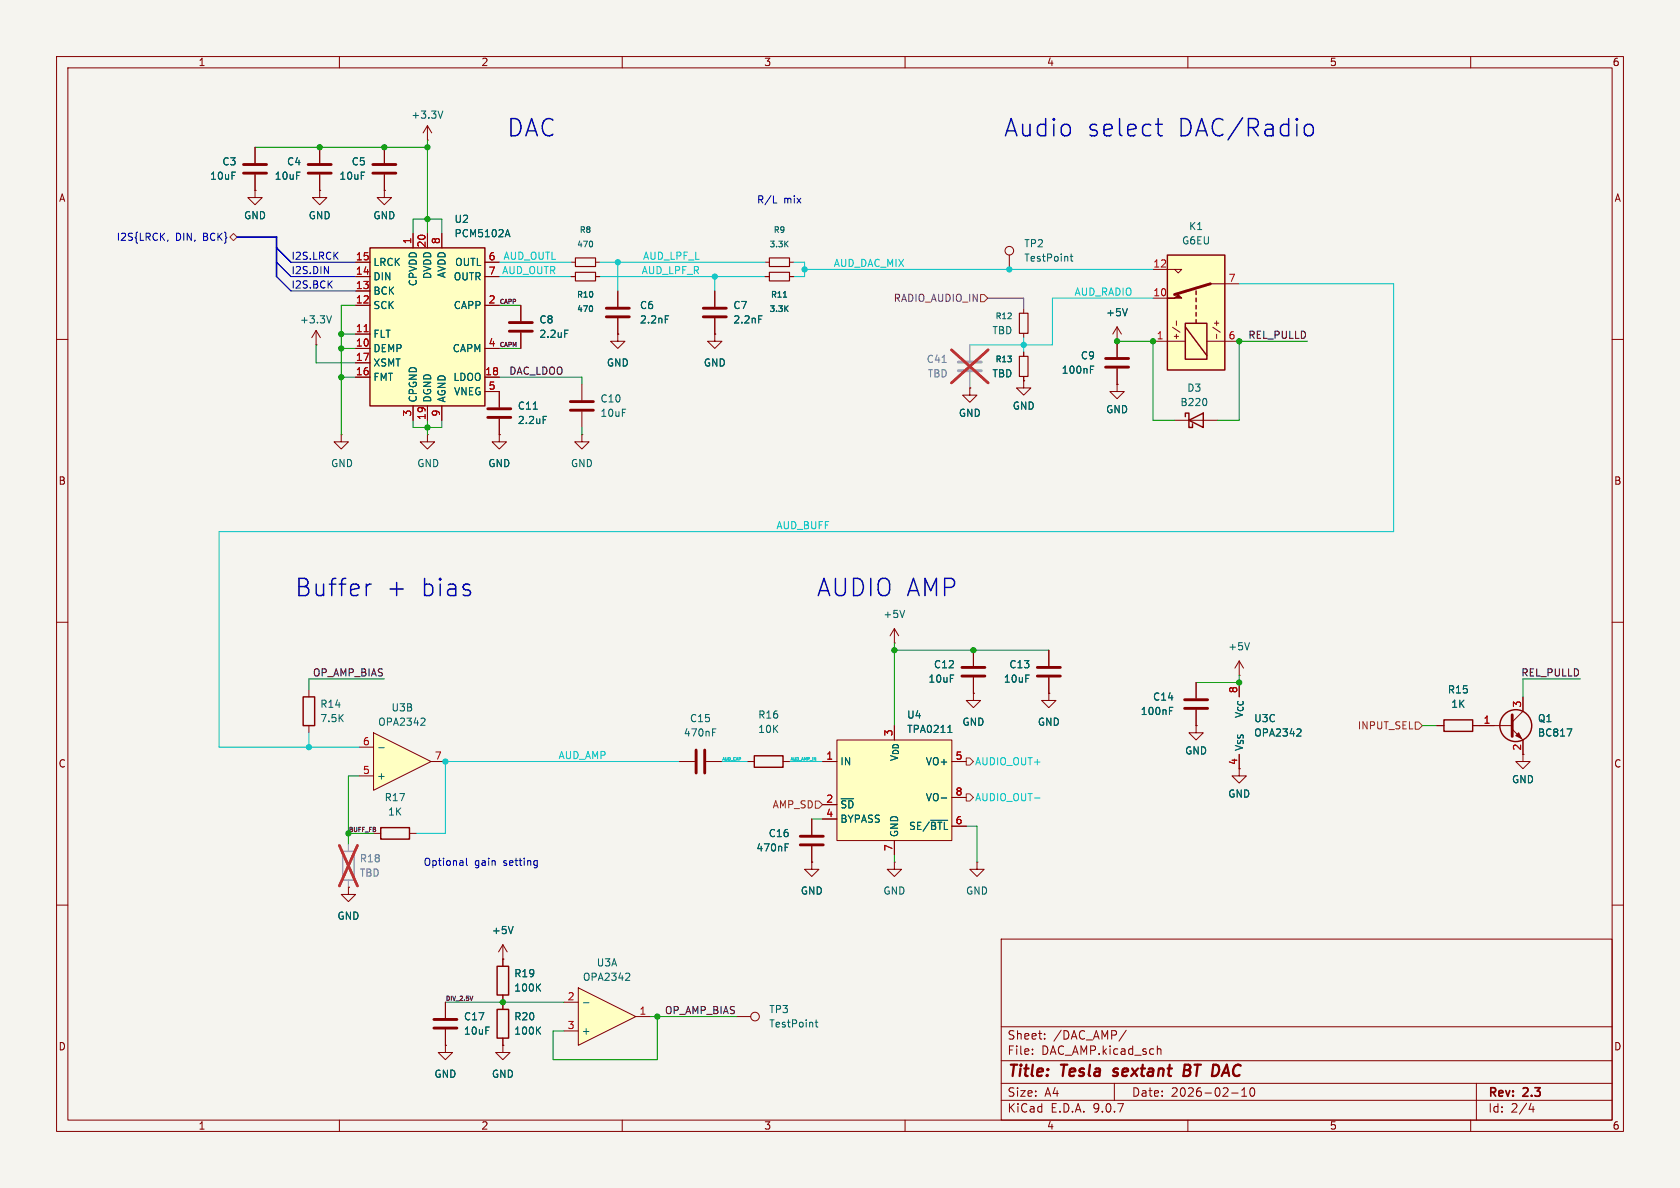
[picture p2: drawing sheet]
<svg xmlns="http://www.w3.org/2000/svg" width="297mm" height="210mm" viewBox="0 0 297 210" stroke-linecap="round" stroke-linejoin="round" font-family="sans-serif">
<path d="M0 0h297v210h-297z" fill="#f5f4ef" stroke="#f5f4ef" stroke-width=".18"/>
<g fill="none" stroke="#840000" stroke-width=".18">
<path d="M10 10h277v190h-277zM12 12h273v186h-273zM60 10v2M110 10v2M160 10v2M210 10v2M260 10v2M109.2 59.1v1.2h1.3l-1.3 1.3-1.3-1.3h1.3M109.2 59.1h.1M10 60h2M285 60h2M10 110h2"/>
<path d="M285 110h2M10 160h2M177 166h108v32h-108zM285 160h2M60 198v2M110 198v2M160 198v2M177 194.5h108M177 191.5h108M177 187.5h108M177 181.5h108M182.5 186.3v.1"/>
<path d="M182.5 185.5v.1M184.7 183.6v.1M184.7 182.8v.1M197 191.5v3M199.1 182.1l-1.3 2M204.6 185.5l.2-.1 .4 .1v.9M210 198v2M217.7 193.2h1.2M219.5 193.8h.9M219.5 192.7l.5-.4v1.5M221.1 192.4l.2-.1a.81 .81 0 0 1 .6 .6 .81 .81 0 0 1-.3 .8l-.1 .1a.81 .81 0 0 1-.4-1.4zM260 198v2"/>
<path d="M261 191.5v6.5M270.7 195l-.4 1.1h.9M271 195.6v1"/>
</g>
<path d="M196.7 190.1l.2 .1M197 189l-.2 .3 .1 .1M209.3 189.2h.7M210 189.2l.3 .1M210.1 188.2h-.6l-.3 2 1-.1M210.2 189.1l-.2 .1" fill="none" stroke="#840000" stroke-width=".4"/>
<path d="M206.4 45.1h10.1v20.3h-10.1z" fill="#ffffc2"/>
<g fill="none" stroke="#840000" stroke-width=".18">
<path d="M101 46.4h.7M101 48.9h.7M105.3 46.4h.7M105.3 48.9h.7M109.2 51.4v2.8M109.2 56.3v2.8M126.4 59.1v1.2h1.2l-1.2 1.3-1.3-1.3h1.3M126.4 59.1h.1M126.4 51.4v2.8M126.4 56.3v2.8M135.3 46.4h.7M135.3 48.9h.7"/>
<path d="M139.6 46.4h.7M139.6 48.9h.7M197.5 57.8v5.3M197.5 57.8l-.8 1.3M197.5 57.8l.7 1.3M203.8 47.6h5.1l-.6 .7-.7-.7M203.8 52.7h2.6M207.3 57.9l1.3 .8M208 56.7v.8M214 50.2h5.1M214.4 57.9l1.3 .8M214.7 57.1h.8"/>
<path d="M215.1 56.7v.8M215.1 59.1v.7M60.3 76.8v1.3h1.3l-1.3 1.3-1.2-1.3h1.2M60.3 76.8h.1M75.6 76.8v1.3h1.2l-1.2 1.3-1.3-1.3h1.3M75.6 76.8h.1M88.3 76.8v1.3h1.2l-1.2 1.3-1.3-1.3h1.3M88.3 76.8h.1M102.9 76.8v1.3h1.2l-1.2 1.3-1.3-1.3h1.3M102.9 76.8h.1M102.9 67.9v2.8M102.9 72.8v2.8"/>
<path d="M171.4 68.6v1.3h1.3l-1.3 1.2-1.2-1.2h1.2M171.4 68.6h.1M181 67.3v1.3h1.2l-1.2 1.3-1.3-1.3h1.3M181 67.3h.1M181 62.2v.8M181 66.5v.8M197.5 60.3h.1M197.5 67.9v1.3h1.3l-1.3 1.3-1.3-1.3h1.3M197.5 67.9h.1M197.5 65.2v2.7M203.8 60.3h5.7M213.4 60.3h5.7"/>
<path d="M172.1 114.9v2.8M172.1 119.8v2.8M219.1 119.4h.1M219.1 116.8l-.8 1.3M219.1 116.8l.7 1.3M219.1 116.8v2.6M54.6 121.9v1.3M54.6 128.3v1.2M172.1 122.6v1.2h-1.3l1.3 1.3 1.3-1.3h-1.3M172.1 122.6h.1M185.4 122.6v1.2h-1.3l1.3 1.3 1.3-1.3h-1.3M185.4 122.6h.1"/>
<path d="M211.5 120.7v2.7M211.5 125.5v2.8M219.1 135.9v1.3h1.2l-1.2 1.2-1.3-1.2h1.3M254 128.3h1.3M260.3 128.3h7M267.3 128.9l1.9 1.9v3.8h1.3l-1.3 1.3-1.2-1.3h1.2M269.2 123.2v2.5l-1.9 1.9M61.6 156.8v1.3h1.3l-1.3 1.3-1.3-1.3h1.3M61.6 156.8h.1M143.5 152.4v1.3h1.3l-1.3 1.2-1.3-1.2h1.3M143.5 152.4h.1M143.5 144.8v2.8"/>
<path d="M143.5 149.6v2.8M158.1 152.4v1.3h1.3l-1.3 1.2-1.3-1.2h1.3M158.1 152.4h.1M172.7 152.4v1.3h1.3l-1.3 1.2-1.3-1.2h1.3M172.7 152.4h.1"/>
</g>
<g fill="none" stroke="#840000" stroke-width=".25">
<path d="M206.4 45.1h10.1v20.3h-10.1zM209.5 57.2h3.9v6.3h-3.9zM209.5 57.8l3.9 5.1M211.5 51.4v.7M211.5 52.7v.6M211.5 54v.6M211.5 55.2v.7M211.5 56.5v.7M53.6 123.2h2v5.1h-2zM255.3 127.3h5v2h-5z"/>
<circle cx="268" cy="128.3" r="2.82"/>
</g>
<g fill="#840000" stroke="#840000" stroke-width=".18">
<path d="M206.4 52.7h1.2l.7-.6 .6 .6z"/>
<path d="M268 130l.5-.5 .5 1.1z"/>
</g>
<g fill="none" stroke="#840000" stroke-width=".51">
<path d="M107.2 54.5h4.1M107.2 56h4.1M124.3 54.5h4.1M124.3 56h4.1M214 50.2l-6.4 1.9M100.8 71h4.1M100.8 72.5h4.1M195.5 63.4h4M195.5 64.9h4M170.1 118h4M170.1 119.5h4M209.4 123.7h4.1"/>
<path d="M209.4 125.2h4.1M267.3 126.4v3.8M141.5 147.8h4M141.5 149.4h4"/>
</g>
<g fill="none" stroke="#006464" stroke-width=".18">
<path d="M104.7 42.8v.6M104.7 54.2v.7M117.6 55.8h.6M134.1 55.8h.6M138.5 52.5h.6M199.3 54.6l-.4 1.2M192.8 65.3h.4M192.8 64.7h.6M220.9 113.6l-.4 1.3M206.7 125.6h.5M206.7 125h.7M277 128.8h.9l-.6 1.3"/>
<path d="M138.8 149.8h.4M138.8 149.2h.6"/>
</g>
<path d="M101.7 45.6h3.6v1.5h-3.6zM101.7 48.1h3.6v1.6h-3.6zM136 45.6h3.6v1.5h-3.6zM136 48.1h3.6v1.6h-3.6zM180.2 63h1.5v3.5h-1.5z" fill="none" stroke="#840000" stroke-width=".2"/>
<path d="M60.6 150.5h2v5.1h-2z" fill="none" stroke="#9c9b98" stroke-width=".25"/>
<path d="M171.4 61v2.8M171.4 65.8v2.8M61.6 149.2v1.3M61.6 155.6v1.2" fill="none" stroke="#9c9b98" stroke-width=".18"/>
<path d="M168.2 61.8l6.5 5.9M174.7 61.8l-6.5 5.9M60 149.5l3.2 7.1M63.2 149.5l-3.2 7.1" fill="none" stroke="#e12e31" stroke-width=".46"/>
<path d="M169.4 64h4.1M169.4 65.5h4.1" fill="none" stroke="#9c9b98" stroke-width=".51"/>
<path d="M166.6 64.1h.7" fill="none" stroke="#939391" stroke-width=".18"/>
<path d="M148 130.8h20.3v17.8h-20.3z" fill="#ffffc2"/>
<g fill="none" stroke="#840000" stroke-width=".18">
<path d="M178.4 45.1v2.5M145.4 134.6h2.6M148 130.8h20.3v17.8h-20.3zM168.3 134.6h2.5M145.4 142.2h2.6M145.4 144.8h2.6M158.1 148.6v2.5M168.3 141h2.5M168.3 146.1h2.5M88.9 169.5h.1M88.9 167v3.8M88.9 175.9v2.5"/>
<path d="M88.9 167l-.8 1.3M88.9 167l.8 1.3M88.9 183.5v1.3"/>
<circle cx="178.4" cy="44.3" r=".76"/>
</g>
<path d="M189.2 45.3h.5M189.4 44.9v1.1l.3 .2M167.6 129.5h.7M167.8 128.4l.1-.2v1.3M164.5 145h3M166.4 141.1h1M90.7 163.8l-.4 1.2M95 174.5l.6 .7M95.6 173.9l-.8 .8M95 182.1l.6 .7M95.6 181.6l-.8 .7" fill="none" stroke="#006464" stroke-width=".18"/>
<path d="M87.9 170.8h2v5.1h-2zM87.9 178.4h2v5.1h-2z" fill="none" stroke="#840000" stroke-width=".25"/>
<path d="M102.2 174.6l10.2 5.1-10.2 5.1z" fill="#ffffc2"/>
<path d="M78.7 177.2v2.8M99.7 177.2h2.5M102.2 174.6l10.2 5.1-10.2 5.1zM112.4 179.7h2.5M78.7 184.8v1.3h1.3l-1.3 1.2-1.2-1.2h1.2M78.7 184.8h.1M78.7 182v2.8M88.9 184.8v1.3h1.3l-1.3 1.2-1.3-1.2h1.3M88.9 184.8h.1M99.7 182.2h2.5" fill="none" stroke="#840000" stroke-width=".18"/>
<path d="M103.1 177.3h1M111.1 172l.2 .3v.3l-.7 .7h.7" fill="none" stroke="#006464" stroke-width=".18"/>
<path d="M76.7 180.2h4.1M76.7 181.7h4.1" fill="none" stroke="#840000" stroke-width=".51"/>
<path d="M66 129.5l10.2 5.1-10.2 5.1z" fill="#ffffc2"/>
<g fill="none" stroke="#840000" stroke-width=".18">
<path d="M45.1 33.7v1.2h-1.3l1.3 1.3 1.3-1.3h-1.3M45.1 33.7h.1M45.1 26v2.8M45.1 30.9v2.8M56.5 33.7v1.2h-1.3l1.3 1.3 1.3-1.3h-1.3M56.5 33.7h.1M56.5 26v2.8M56.5 30.9v2.8M67.9 33.7v1.2h-1.2l1.2 1.3 1.3-1.3h-1.3M67.9 33.7h.1M67.9 26v2.8M67.9 30.9v2.8"/>
<path d="M75.6 24.8h.1M75.6 22.2l-.8 1.3M75.6 22.2l.7 1.3M75.6 22.2v2.6M55.9 58.4l-.8 1.3M55.9 58.4l.7 1.3M55.9 58.4v2.6M181 54.6v.8M181 58.9v.8M55.9 61h.1M207.6 74.3h7.7M185.4 114.9v2.8"/>
<path d="M185.4 119.8v2.8M63.5 132.1h2.5M63.5 137.2h2.5M66 129.5l10.2 5.1-10.2 5.1zM76.2 134.6h2.5M211.5 128.3v1.2h1.2l-1.2 1.3-1.3-1.3h1.3M211.5 128.3h.1M219.1 133.4v2.5M66 147.3h1.3M72.4 147.3h1.3"/>
</g>
<path d="M78.3 19.6l-.4 1.3M58.6 55.8l-.4 1.3M213.2 70.6l.1 .3-.1 .7M67 132.2h.9M74.9 126.9l.2 .3v.3l-.7 .7h.7M229.8 128.8l.2 .3v.3l-.8 .7h.8" fill="none" stroke="#006464" stroke-width=".18"/>
<path d="M43.1 29.1h4M43.1 30.6h4M54.5 29.1h4M54.5 30.6h4M65.9 29.1h4.1M65.9 30.6h4.1M183.4 118h4.1M183.4 119.5h4.1" fill="none" stroke="#840000" stroke-width=".51"/>
<path d="M209.5 73.7v-.7h.7v2.6h.6v-.7M210.2 74.3l2.5-1.3v2.6zM67.3 146.3h5.1v2h-5.1z" fill="none" stroke="#840000" stroke-width=".25"/>
<path d="M180.2 55.4h1.5v3.5h-1.5z" fill="none" stroke="#840000" stroke-width=".2"/>
<path d="M65.4 43.8h20.3v28h-20.3z" fill="#ffffc2"/>
<path d="M65.4 43.8h20.3v28h-20.3zM133.3 133.6h5.1v2h-5.1z" fill="none" stroke="#840000" stroke-width=".25"/>
<g fill="none" stroke="#840000" stroke-width=".18">
<path d="M45.1 33.7h.1M45.1 26v2.8M45.1 30.9v2.8M56.5 33.7h.1M56.5 26v2.8M56.5 30.9v2.8M67.9 33.7h.1M67.9 26v2.8M67.9 30.9v2.8M62.9 46.4h2.5M62.9 48.9h2.5M62.9 51.4h2.5"/>
<path d="M62.9 54h2.5M62.9 59.1h2.5M73 41.3v2.5M75.6 41.3v2.5M78.1 41.3v2.5M85.7 46.4h2.6M85.7 48.9h2.6M85.7 54h2.6M92.1 54v2.8M92.1 58.8v2.8M101 48.9h.7M105.3 48.9h.7"/>
<path d="M109.2 59.1h.1M109.2 51.4v2.8M109.2 56.3v2.8M126.4 59.1h.1M126.4 51.4v2.8M126.4 56.3v2.8M135.3 48.9h.7M139.6 48.9h.7M62.9 61.6h2.5M62.9 64.1h2.5M62.9 66.7h2.5M73 71.8v2.5"/>
<path d="M75.6 71.8v2.5M78.1 71.8v2.5M85.7 61.6h2.6M85.7 66.7h2.6M85.7 69.2h2.6v2.8M88.3 76.8h.1M88.3 74v2.8M171.4 68.6h.1M181 67.3h.1M181 62.2v.8M181 66.5v.8M197.5 67.9h.1"/>
<path d="M197.5 60.3h.1M197.5 60.3v2.8M197.5 65.2v2.7M158.1 113.7h.1M158.1 111.1l-.7 1.3M158.1 111.1l.8 1.3M158.1 111.1v2.6M172.1 114.9v2.8M172.1 119.8v2.8M185.4 114.9v2.8M185.4 119.8v2.8M120 134.6h2.8"/>
<path d="M124.8 134.6h2.8M132.1 134.6h1.2M138.4 134.6h1.3M145.4 134.6h2.6M168.3 134.6h2.5M172.1 122.6h.1M185.4 122.6h.1M211.5 128.3h.1M211.5 120.7v2.7M211.5 125.5v2.8M219.1 133.4v2.5M254 128.3h1.3"/>
<path d="M260.3 128.3h3.9M269.2 123.2v2.5M269.2 130.8v2.6M61.6 156.8h.1M143.5 152.4h.1M143.5 144.8v2.8M143.5 149.6v2.8M145.4 142.2h2.6M145.4 144.8h2.6M158.1 148.6v2.5M168.3 141h2.5M168.3 146.1h2.5"/>
<path d="M78.7 177.2v2.8M88.9 169.5h.1M88.9 169.5v1.3M88.9 175.9v2.5M130.2 179.7h2.5M78.7 184.8h.1M78.7 182v2.8M88.9 184.8h.1M88.9 183.5v1.3"/>
<circle cx="133.5" cy="179.7" r=".76"/>
</g>
<path d="M64.4 58.6h.7" fill="none" stroke="#a90000" stroke-width=".18"/>
<g fill="none" stroke="#006464" stroke-width=".18">
<path d="M89.4 41.5h.6M89.7 40.6l.5 1.3M99.8 58.4h.6M104.7 54.2v.7M117.6 55.8h.6M134.1 55.8h.6M138.5 52.5h.6M199.3 54.6l-.4 1.2M94.3 72.3h.7M96 73.6h.6M192.8 65.3h.4M192.8 64.7h.6"/>
<path d="M159.9 107.9l-.4 1.3M126 129.5h.4M126 128.8h.6M167.6 129.5h.7M167.8 128.4l.1-.2v1.3M206.7 125.6h.5M206.7 125h.7M229.8 128.8l.2 .3v.3l-.8 .7h.8M277 128.8h.9l-.6 1.3M138.8 149.8h.4M138.8 149.2h.6M164.5 145h3"/>
<path d="M166.4 141.1h1M90.7 163.8l-.4 1.2M95 174.5l.6 .7M95.6 173.9l-.8 .8M95 182.1l.6 .7M95.6 181.6l-.8 .7M144.1 180.7h.5M144.3 180.3v1.1l.3 .2"/>
</g>
<path d="M90 57h4.1M90 58.5h4.1M86.2 72.3h4.1M86.2 73.8h4.1M123.1 132.6v4.1M124.6 132.6v4.1" fill="none" stroke="#840000" stroke-width=".51"/>
<path d="M40.6 41.9l.7-.6 .6 .6-.6 .6zM173.4 52.1h.6l.6 .6-.6 .6h-.6zM170.8 134h.6l.7 .6-.7 .7h-.6zM250.2 127.6h.6l.7 .7-.7 .6h-.6zM144.1 141.6h.7l.6 .6-.6 .7h-.7zM170.8 140.3h.6l.7 .7-.7 .6h-.6z" fill="none" stroke="#725600" stroke-width=".18"/>
<path d="M29.7 42.4l-.1 .3M48.9 46.4l2.5 2.5h11.5M48.9 43.8l2.5 2.6h11.5M48.9 48.9l2.5 2.5h11.5" fill="none" stroke="#0008e1" stroke-width=".18"/>
<g fill="none" stroke="#00c2c2" stroke-width=".18">
<path d="M88.3 46.4h12.7M88.3 48.9h12.7M106 46.4h29.3M106 48.9h29.3M109.2 46.4v5M126.4 48.9v2.5M140.3 46.4h1.9v2.5h-1.9M142.2 47.6h61.6M181 59.7v2.5M203.8 52.7h-17.7v8.3h-14.7M219.1 50.2h27.3v43.8h-207.7v38.1h24.8M54.6 129.5v2.6"/>
<path d="M120 134.6h-41.3v12.7h-5M127.6 134.6h4.5M139.7 134.6h5.7M182.9 141.1h1"/>
</g>
<path d="M41.9 41.9h7v7" fill="none" stroke="#0008e1" stroke-width=".3"/>
<g fill="none" stroke="#009600" stroke-width=".18">
<path d="M45.1 26h30.5M75.6 24.8v16.5M60.3 59.1h2.6M62.9 54h-2.6v22.8M73 41.3v-2.6h5.1v2.6M88.3 54h3.8M55.9 61v3.1h7M60.3 66.7h2.6M60.3 61.6h2.6M73 74.3v1.3h5.1v-1.3M75.6 74.3v2.5M88.3 66.7h14.6v1.2"/>
<path d="M88.3 61.6h3.8M102.9 75.6v1.2M197.5 60.3h6.3v14h3.8M231.1 60.3h-12v14h-3.8M158.1 114.9h27.3M158.1 113.7v14.6M219.1 119.4v1.3h-7.6M63.5 137.2h-1.9v12M67.9 120h-13.3v1.9M251.5 128.3h2.5M279.4 120h-10.2v3.2M61.6 147.3h4.4"/>
<path d="M143.5 144.8h1.9M158.1 151.1v1.3M170.8 146.1h1.9v6.3M78.7 177.2h21M114.9 179.7h15.3M116.2 179.7v7.6h-18.4v-5.1h1.9"/>
</g>
<path d="M174.6 52.7h6.4v1.9" fill="none" stroke="#840084" stroke-width=".18"/>
<path d="M136.7 35.9h.6M82.5 151.7v1.1l.1 .2M94.6 152.1l.4 .1M95 152.1v1.1l-.3 .2M95 152.9l-.4 .1" fill="none" stroke="#0000c2" stroke-width=".18"/>
<path d="M231.6 22l.4 .3 .2 .3v.8l-.2 .3-.4 .3" fill="none" stroke="#0000c2" stroke-width=".25"/>
<path d="M166.6 64.1h.7" fill="none" stroke="#939391" stroke-width=".18"/>
<path d="M171.4 61v2.8M171.4 65.8v2.8M61.6 149.2v1.3M61.6 155.6v1.2" fill="none" stroke="#9c9b98" stroke-width=".18"/>
<path d="M168.2 61.8l6.5 5.9M174.7 61.8l-6.5 5.9M60 149.5l3.2 7.1M63.2 149.5l-3.2 7.1" fill="none" stroke="#e12e31" stroke-width=".46"/>
<g fill="#009600" stroke="#009600" stroke-width=".18">
<circle cx="75.6" cy="38.7" r=".46"/>
<circle cx="75.6" cy="26" r=".46"/>
<circle cx="67.9" cy="26" r=".46"/>
<circle cx="56.5" cy="26" r=".46"/>
<circle cx="61.6" cy="147.3" r=".46"/>
<circle cx="75.6" cy="75.6" r=".46"/>
<circle cx="197.5" cy="60.3" r=".46"/>
<circle cx="219.1" cy="60.3" r=".46"/>
<circle cx="203.8" cy="60.3" r=".46"/>
<circle cx="219.1" cy="120.7" r=".46"/>
<circle cx="60.3" cy="66.7" r=".46"/>
<circle cx="60.3" cy="59.1" r=".46"/>
<circle cx="60.3" cy="61.6" r=".46"/>
<circle cx="172.1" cy="114.9" r=".46"/>
<circle cx="158.1" cy="114.9" r=".46"/>
<circle cx="88.9" cy="177.2" r=".46"/>
<circle cx="116.2" cy="179.7" r=".46"/>
</g>
<g fill="#00c2c2" stroke="#00c2c2" stroke-width=".18">
<circle cx="142.2" cy="47.6" r=".46"/>
<circle cx="109.2" cy="46.4" r=".46"/>
<circle cx="126.4" cy="48.9" r=".46"/>
<circle cx="54.6" cy="132.1" r=".46"/>
<circle cx="178.4" cy="47.6" r=".46"/>
<circle cx="181" cy="61" r=".46"/>
<circle cx="78.7" cy="134.6" r=".46"/>
</g>
<g font-size="4.2" fill="#0000c2">
<text x="89.5" y="24.5">DAC</text>
<text x="177.4" y="24.5">Audio select</text>
<text x="208.3" y="24.5">DAC/Radio</text>
<text x="52" y="105.8">Buffer</text>
<text x="68.3" y="105.8">+</text>
<text x="74.6" y="105.8">bias</text>
<text x="144.3" y="105.8">AUDIO AMP</text>
</g>
<g font-size="2.8" fill="#840000">
<text x="178" y="190.9">Title:</text>
<text x="187.7" y="190.9">Tesla</text>
<text x="197.7" y="190.9">sextant</text>
<text x="210.9" y="190.9">BT DAC</text>
</g>
<g font-size="2.1" fill="#840000">
<text x="178" y="184">Sheet:</text>
<text x="186.2" y="184">/DAC_AMP/</text>
<text x="178" y="186.7">File:</text>
<text x="184.1" y="186.7">DAC_AMP.kicad_sch</text>
<text x="178" y="196.9">KiCad</text>
<text x="178" y="194.1">Size:</text>
<text x="184.7" y="194.1">A4</text>
<text x="185.7" y="196.9">E.D.A.</text>
<text x="193.3" y="196.9">9.0.7</text>
<text x="200" y="194.1">Date:</text>
<text x="207" y="194.1">2026-02-10</text>
<text x="263" y="194.3">Rev:</text>
<text x="263" y="196.9">Id:</text>
<text x="267.1" y="196.9">2/4</text>
<text x="269.4" y="194.3">2.3</text>
</g>
<g font-size="1.8" fill="#840000">
<text x="35" y="11.9">1</text>
<text x="85" y="11.9">2</text>
<text x="135" y="11.9">3</text>
<text x="185" y="11.9">4</text>
<text x="235" y="11.9">5</text>
<text x="285" y="11.9">6</text>
<text x="10.3" y="35.9">A</text>
<text x="285.3" y="35.9">A</text>
<text x="10.3" y="85.9">B</text>
<text x="285.3" y="85.9">B</text>
<text x="10.3" y="135.9">C</text>
<text x="218.8" y="135.3" transform="rotate(-90 218.8 135.3)">4</text>
<text x="269" y="132.8" transform="rotate(-90 269 132.8)">2</text>
<text x="285.3" y="135.9">C</text>
<text x="10.3" y="185.9">D</text>
<text x="285.3" y="185.9">D</text>
<text x="35" y="199.9">1</text>
<text x="85" y="199.9">2</text>
<text x="135" y="199.9">3</text>
<text x="185" y="199.9">4</text>
<text x="235" y="199.9">5</text>
<text x="285" y="199.9">6</text>
</g>
<g font-size="1.8" fill="#006464">
<text x="72.6" y="21.2">+3.3V</text>
<text x="39.2" y="29.4">C3</text>
<text x="50.6" y="29.4">C4</text>
<text x="62.1" y="29.4">C5</text>
<text x="37" y="32">10uF</text>
<text x="48.5" y="32">10uF</text>
<text x="59.9" y="32">10uF</text>
<text x="43" y="39">GND</text>
<text x="54.5" y="39">GND</text>
<text x="65.9" y="39">GND</text>
<text x="80.3" y="39.6">U2</text>
<text x="210.1" y="40.9">K1</text>
<text x="65.9" y="47.2">LRCK</text>
<text x="80.3" y="42.1">PCM5102A</text>
<text x="80.4" y="47.2">OUTL</text>
<text x="181" y="43.9">TP2</text>
<text x="181" y="46.5">TestPoint</text>
<text x="208.9" y="43.4">G6EU</text>
<text x="65.9" y="49.8">DIN</text>
<text x="65.9" y="52.3">BCK</text>
<text x="73.9" y="50.7" transform="rotate(-90 73.9 50.7)">CPVDD</text>
<text x="76.4" y="49.4" transform="rotate(-90 76.4 49.4)">DVDD</text>
<text x="79" y="49.2" transform="rotate(-90 79 49.2)">AVDD</text>
<text x="80.1" y="49.8">OUTR</text>
<text x="52.9" y="57.4">+3.3V</text>
<text x="65.9" y="54.8">SCK</text>
<text x="65.9" y="59.9">FLT</text>
<text x="80.1" y="54.8">CAPP</text>
<text x="95.3" y="57.4">C8</text>
<text x="95.3" y="59.9">2.2uF</text>
<text x="113" y="54.8">C6</text>
<text x="113" y="57.4">2.2nF</text>
<text x="129.5" y="54.8">C7</text>
<text x="129.5" y="57.4">2.2nF</text>
<text x="175.3" y="59.3">TBD</text>
<text x="195.4" y="56.1">+5V</text>
<text x="65.9" y="62.5">DEMP</text>
<text x="65.9" y="65">XSMT</text>
<text x="79.9" y="62.5">CAPM</text>
<text x="107.2" y="65">GND</text>
<text x="124.3" y="65">GND</text>
<text x="191" y="63.7">C9</text>
<text x="65.9" y="67.5">FMT</text>
<text x="73.9" y="71.2" transform="rotate(-90 73.9 71.2)">CPGND</text>
<text x="76.4" y="71.2" transform="rotate(-90 76.4 71.2)">DGND</text>
<text x="79" y="71.2" transform="rotate(-90 79 71.2)">AGND</text>
<text x="80.1" y="67.5">LDOO</text>
<text x="80.2" y="70.1">VNEG</text>
<text x="106.1" y="71.3">C10</text>
<text x="175.3" y="66.9">TBD</text>
<text x="187.6" y="66.3">100nF</text>
<text x="208.6" y="72">B220</text>
<text x="209.8" y="69.4">D3</text>
<text x="91.4" y="72.6">C11</text>
<text x="91.4" y="75.2">2.2uF</text>
<text x="106.1" y="73.9">10uF</text>
<text x="169.4" y="73.9">GND</text>
<text x="178.9" y="72.6">GND</text>
<text x="195.4" y="73.3">GND</text>
<text x="58.4" y="82.8">GND</text>
<text x="73.7" y="82.8">GND</text>
<text x="86.2" y="82.8">GND</text>
<text x="100.8" y="82.8">GND</text>
<text x="156.1" y="109.4">+5V</text>
<text x="165" y="118.3">C12</text>
<text x="178.3" y="118.3">C13</text>
<text x="217" y="115.2">+5V</text>
<text x="56.5" y="125.3">R14</text>
<text x="69.1" y="126">U3B</text>
<text x="164" y="120.9">10uF</text>
<text x="177.4" y="120.9">10uF</text>
<text x="203.7" y="124.1">C14</text>
<text x="255.9" y="122.8">R15</text>
<text x="256.5" y="125.3">1K</text>
<text x="56.5" y="127.9">7.5K</text>
<text x="66.8" y="128.5">OPA2342</text>
<text x="120.8" y="130.4">470nF</text>
<text x="121.9" y="127.9">C15</text>
<text x="133.9" y="127.2">R16</text>
<text x="133.9" y="129.8">10K</text>
<text x="160.3" y="127.2">U4</text>
<text x="160.3" y="129.8">TPA0211</text>
<text x="170" y="128.5">GND</text>
<text x="183.4" y="128.5">GND</text>
<text x="201.6" y="126.6">100nF</text>
<text x="221.6" y="130.4">OPA2342</text>
<text x="221.6" y="127.9">U3C</text>
<text x="271.8" y="130.4">BC817</text>
<text x="271.8" y="127.9">Q1</text>
<text x="148.5" y="135.5">IN</text>
<text x="159" y="134.7" transform="rotate(-90 159 134.7)">V_{DD}</text>
<text x="163.6" y="135.5">VO+</text>
<text x="209.4" y="133.6">GND</text>
<text x="219.9" y="132.8" transform="rotate(-90 219.9 132.8)">V_{SS}V_{CC}</text>
<text x="66.5" y="138">+</text>
<text x="67.9" y="141.8">R17</text>
<text x="148.5" y="143.1">~{SD}</text>
<text x="163.6" y="141.8">VO-</text>
<text x="217" y="141.2">GND</text>
<text x="267.2" y="138.7">GND</text>
<text x="68.5" y="144.4">1K</text>
<text x="135.8" y="148.2">C16</text>
<text x="148.5" y="145.6">BYPASS</text>
<text x="159" y="148.1" transform="rotate(-90 159 148.1)">GND</text>
<text x="160.6" y="146.9">SE/~{BTL}</text>
<text x="133.6" y="150.7">470nF</text>
<text x="141.5" y="158.3">GND</text>
<text x="156.1" y="158.3">GND</text>
<text x="170.7" y="158.3">GND</text>
<text x="59.6" y="162.8">GND</text>
<text x="86.9" y="165.3">+5V</text>
<text x="90.8" y="172.9">R19</text>
<text x="102.9" y="173.6">OPA2342</text>
<text x="105.4" y="171">U3A</text>
<text x="90.8" y="175.5">100K</text>
<text x="135.9" y="179.3">TP3</text>
<text x="81.9" y="180.6">C17</text>
<text x="81.9" y="183.1">10uF</text>
<text x="90.8" y="183.1">100K</text>
<text x="90.8" y="180.6">R20</text>
<text x="102.7" y="183.1">+</text>
<text x="135.9" y="181.8">TestPoint</text>
<text x="76.7" y="190.7">GND</text>
<text x="86.9" y="190.7">GND</text>
</g>
<g font-size="1.8" fill="#0000c2">
<text x="133.7" y="36.2">R/L</text>
<text x="138.5" y="36.2">mix</text>
<text x="74.8" y="153.3">Optional</text>
<text x="83.9" y="153.3">gain</text>
<text x="89.1" y="153.3">setting</text>
</g>
<g font-size="1.8" fill="#0008e1">
<text x="20.5" y="42.8">I2S{LRCK,</text>
<text x="31" y="42.8">DIN,</text>
<text x="36" y="42.8">BCK}</text>
<text x="51.4" y="46">I2S.LRCK</text>
<text x="51.4" y="51.1">I2S.BCK</text>
<text x="51.4" y="48.5">I2S.DIN</text>
</g>
<g font-size="1.8" fill="#a90000">
<text x="62.8" y="46.1">15</text>
<text x="72.8" y="43.3" transform="rotate(-90 72.8 43.3)">1</text>
<text x="75.3" y="43.9" transform="rotate(-90 75.3 43.9)">20</text>
<text x="77.9" y="43.3" transform="rotate(-90 77.9 43.3)">8</text>
<text x="86.3" y="46.1">6</text>
<text x="203.8" y="47.4">12</text>
<text x="62.8" y="48.6">14</text>
<text x="62.8" y="51.2">13</text>
<text x="62.8" y="53.7">12</text>
<text x="86.3" y="48.6">7</text>
<text x="86.3" y="53.7">2</text>
<text x="203.8" y="52.5">10</text>
<text x="217.1" y="49.9">7</text>
<text x="62.8" y="58.8">11</text>
<text x="62.8" y="61.3">10</text>
<text x="62.8" y="63.9">17</text>
<text x="86.3" y="61.3">4</text>
<text x="204.4" y="60.1">1</text>
<text x="217.1" y="60.1">6</text>
<text x="62.8" y="66.4">16</text>
<text x="85.7" y="66.4">18</text>
<text x="86.3" y="69">5</text>
<text x="72.8" y="73.7" transform="rotate(-90 72.8 73.7)">3</text>
<text x="75.3" y="74.3" transform="rotate(-90 75.3 74.3)">19</text>
<text x="77.9" y="73.7" transform="rotate(-90 77.9 73.7)">9</text>
<text x="218.8" y="122.6" transform="rotate(-90 218.8 122.6)">8</text>
<text x="269" y="125.2" transform="rotate(-90 269 125.2)">3</text>
<text x="64.1" y="131.8">6</text>
<text x="157.9" y="130.2" transform="rotate(-90 157.9 130.2)">3</text>
<text x="262.2" y="128">1</text>
<text x="64.1" y="136.9">5</text>
<text x="76.8" y="134.4">7</text>
<text x="146" y="134.4">1</text>
<text x="168.8" y="134.4">5</text>
<text x="146" y="142">2</text>
<text x="168.8" y="140.7">8</text>
<text x="146" y="144.5">4</text>
<text x="168.8" y="145.8">6</text>
<text x="157.9" y="150.6" transform="rotate(-90 157.9 150.6)">7</text>
<text x="100.3" y="176.9">2</text>
<text x="113" y="179.5">1</text>
<text x="100.3" y="182">3</text>
</g>
<g font-size="1.8" fill="#00c2c2">
<text x="88.9" y="46">AUD_OUTL</text>
<text x="113.6" y="46">AUD_LPF_L</text>
<text x="147.3" y="47.3">AUD_DAC_MIX</text>
<text x="88.7" y="48.5">AUD_OUTR</text>
<text x="113.3" y="48.5">AUD_LPF_R</text>
<text x="189.9" y="52.4">AUD_RADIO</text>
<text x="137.2" y="93.6">AUD_BUFF</text>
<text x="98.6" y="134.3">AUD_AMP</text>
<text x="172.3" y="135.5">AUDIO_OUT+</text>
<text x="172.3" y="141.8">AUDIO_OUT-</text>
</g>
<text font-size="1.8" fill="#840084" x="157.9" y="53.6">RADIO_AUDIO_IN</text>
<g font-size="1.8" fill="#0f0f0f">
<text x="220.6" y="60">REL_PULLD</text>
<text x="89.9" y="66.3">DAC_LDOO</text>
<text x="55.2" y="119.7">OP_AMP_BIAS</text>
<text x="268.9" y="119.7">REL_PULLD</text>
<text x="117.5" y="179.4">OP_AMP_BIAS</text>
</g>
<g font-size="1.8" fill="#939391">
<text x="163.7" y="64.4">C41</text>
<text x="163.9" y="66.9">TBD</text>
<text x="63.5" y="152.6">R18</text>
<text x="63.5" y="155.2">TBD</text>
</g>
<g font-size="1.8" fill="#725600">
<text x="239.9" y="129.1">INPUT_SEL</text>
<text x="136.5" y="143.1">AMP_SD</text>
</g>
<g font-size="1.4" fill="#006464">
<text x="102.4" y="41.4">R8</text>
<text x="136.7" y="41.4">R9</text>
<text x="101.9" y="43.9">470</text>
<text x="136" y="43.9">3.3K</text>
<text x="101.9" y="52.8">R10</text>
<text x="136.2" y="52.8">R11</text>
<text x="101.9" y="55.3">470</text>
<text x="136" y="55.3">3.3K</text>
<text x="175.9" y="56.6">R12</text>
<text x="175.9" y="64.2">R13</text>
</g>
<text font-size="1.4" fill="#840000" x="208.6" y="60.2" transform="rotate(-90 208.6 60.2)">+/-</text>
<g font-size="1.1" fill="#0f0f0f">
<text x="88.3" y="53.8">CAPP</text>
<text x="88.3" y="61.4">CAPM</text>
<text x="61.6" y="147.1">BUFF_FB</text>
<text x="78.7" y="177">DIV_2.5V</text>
</g>
<g font-size=".7" fill="#00c2c2">
<text x="127.6" y="134.5">AUD_CAP</text>
<text x="139.7" y="134.5">AUD_AMP_IN</text>
</g>
</svg>
